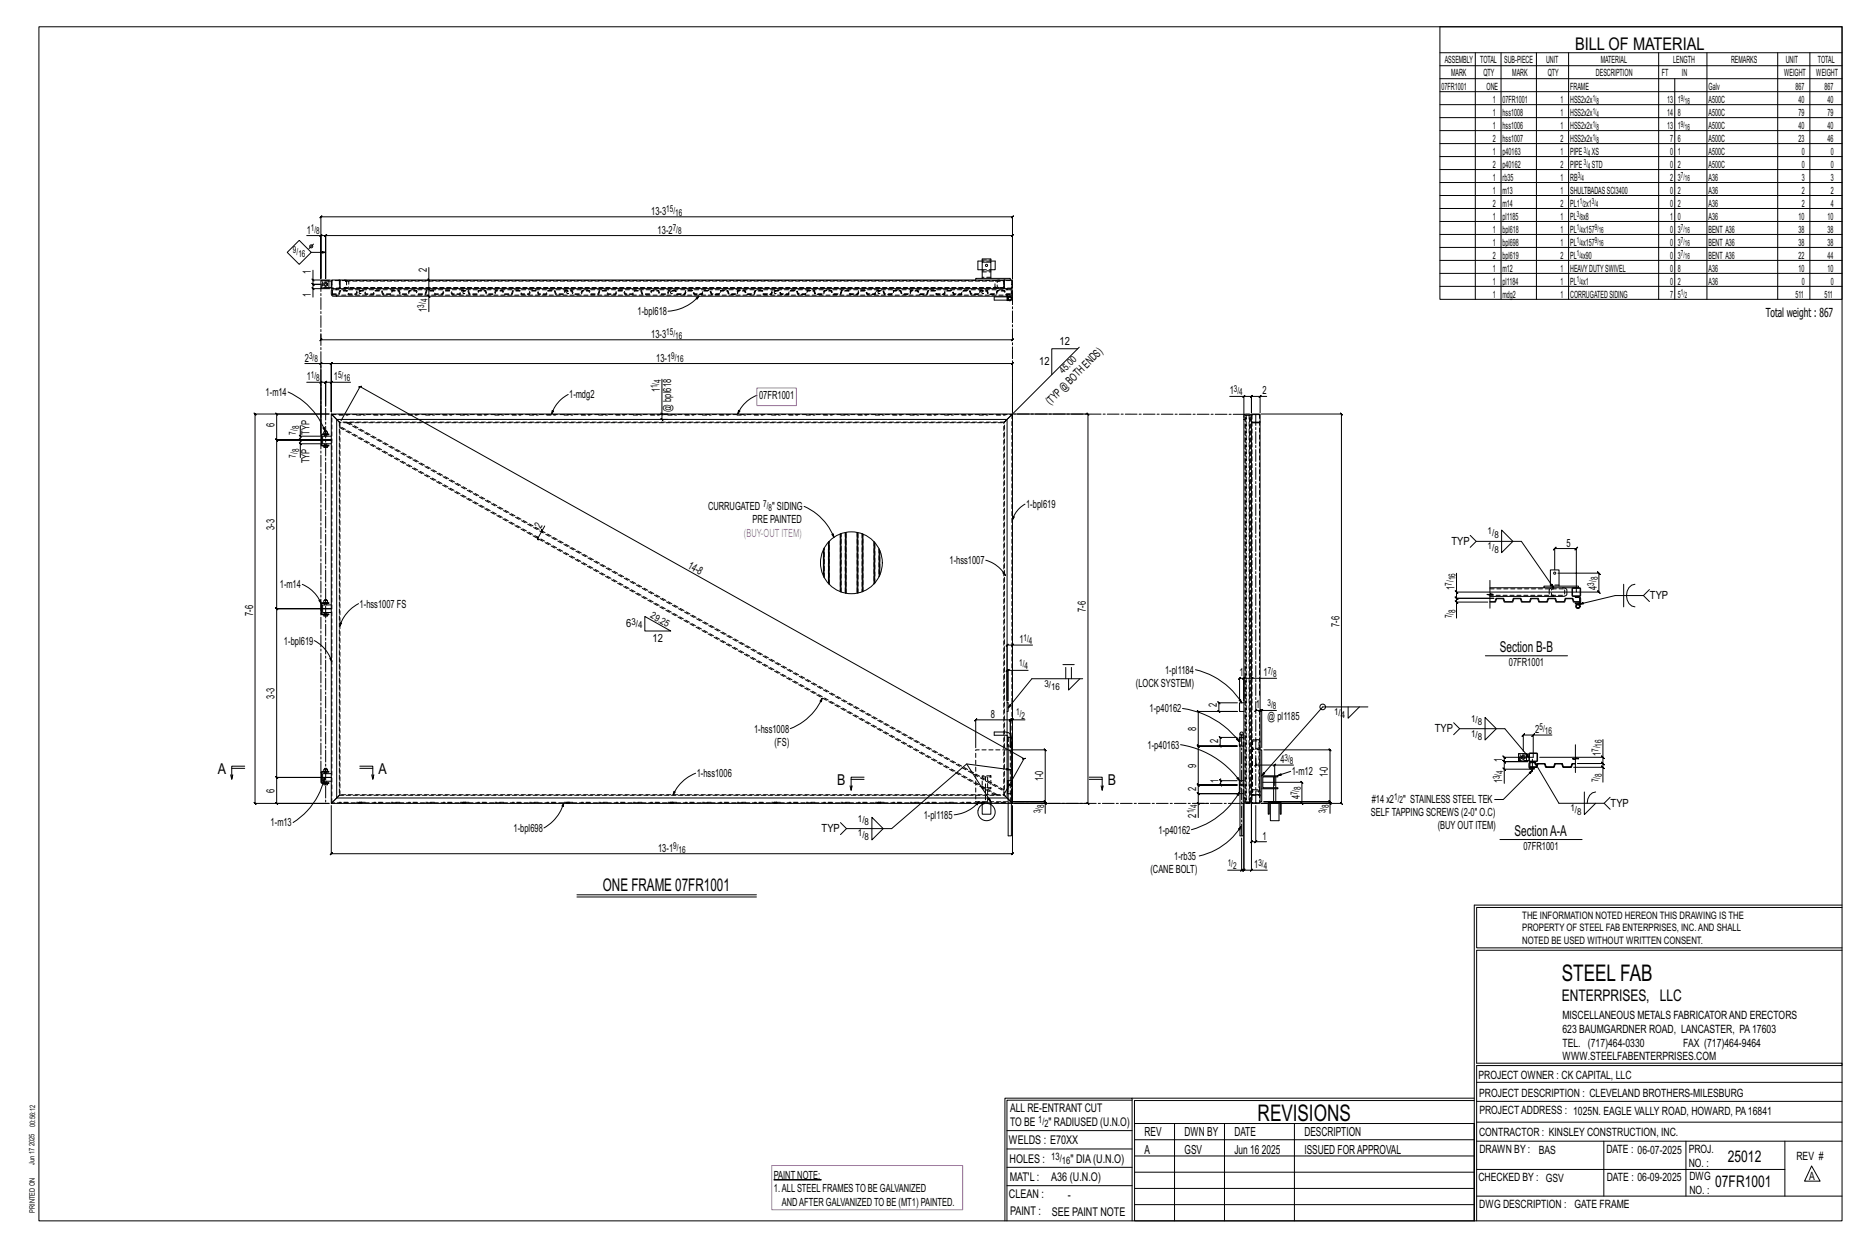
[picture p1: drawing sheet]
<svg xmlns="http://www.w3.org/2000/svg" width="914mm" height="610mm" viewBox="0 0 914 610" stroke-linecap="round" stroke-linejoin="round" font-family="sans-serif">
<path d="M379 577h23z" fill="#000" stroke="#000" stroke-width=".49"/>
<g fill="none" stroke="#000" stroke-width=".49">
<path d="M19 13h883v584h-883zM705 13h197v133h-197zM705 26h197M705 32h197M705 39h197M722 26v120M735 26v120M752 26v120M768 26v120M812 26v120M820 39v107M836 26v120"/>
<path d="M870 26v120M886 26v120M705 45h197M705 51h197M705 58h197M705 64h197M705 70h197M705 77h197M705 83h197M705 89h197M705 96h197M150 115h7v21v-30v1l1-1h-1h339l-1 1 1-1v30v-21l-1 1 1-1h-337h1l-1 1v-1v21v-21h1l-1 1v-1h-2"/>
<path d="M153 119l-2 3M157 116l1-1zM705 102h197M705 108h197M705 115h197M141 123l5-5 6 5-6 6zM152 123h7M153 136l1 1zM153 137v2l1 1-1-1h4h-4l1 1-1-1v2M153 132v5h9M157 137h4v4h-4zM158 139l1-1 1 1v1h-1h-1z"/>
<path d="M161 138h1M162 137h333l1 1v3h-1h-332h-1zM210 131v6l-1-1 1 1v4h-1l1 1-1-1 1 1v-1v4l-1-1 1 1v8M478 137v-1h17v1M481 136v-8h4v8M481 128v-1h4v1M481 128h-2v4h2M485 128h2v4h-2M705 121h197M705 127h197M705 134h197M153 141l1 1z"/>
<path d="M161 141h1M162 141h-9v4M163 141l-1 1v2l1 1h332l1-1-1-2v-1M341 146l1-1-1 1zM342 145a22 22 0 0 1-15 7M493 145v2h1v-2M493 145h-6v2h6M494 145l1 1v-1h-1a.8 .8 0 0 1 1 1 .8 .8 0 0 1-1 1h1v-1l-1 1M705 140h197M149 178h8v34v-25h-7M157 178l1-1zM157 178h5l1-1-1 1v24v-24l1-1-1 1h334h-1l1-1v1v24"/>
<path d="M157 164v2v1l1-1h-1h339l-1 1 1-1v-2M528 171h-13v12M528 170l-32 33M141 192a34 34 0 0 1 18 19M157 188l1-1zM157 187h2v1l1-1h-1v12v-12v1l1-1h-1h3M162 188l1-1zM172 187h-10v15M278 193a16 16 0 0 0-8 10M324 186v17h3M370 193a17 17 0 0 0-9 9M602 194h7v10"/>
<path d="M609 194h-1l1-1zM609 194h4h-1l1-1v1v8v-8h-1l1-1v1h4M617 194v-1l-1 1zM620 194h-3v8M124 202l1 1h36h-26v-1l1 1h-1v12l1 1-1-1h27h-27l1 1-1-1v83v-1l1 1h-1h27h-27v-1l1 1h-1v82l1 1-1-1h27h-27l1 1-1-1v13l1 1-1-1h26h-36v1l-1-1h1v-190zM147 217l1 1zM147 213l1 1zM147 213v2l1 1-1-1h15h-15l1 1-1-1v2M147 208v5h10M157 217h-10v7M157 212h4v1h-3v5h3h-4zM158 209h1v2z"/>
<path d="M158 211h1v1h-1zM159 211h1M159 212h.1M159 213h.1M159 217v1M159 218h.1M159 218h1v1h-1zM159 218h-1v1h1M159 211h1v1h-1M160 212h.1M160 213h.1M160 217v1"/>
<path d="M160 218h.1M162 203h334l-3 2h-328zM162 203l3 2v185l-3 3zM162 213h-4v4h4M167 206l9-17h1h-1l325 182h1h-1l-9 17M270 201h1l-1 2zM324 202l1 1zM324 203v2l1 1-1-1h3M362 201l-1 1zM497 203h36l-1-1 1 1v190h-1l1 1v-1h-36h15v5M613 204l-1-1h-3v1v188l1 1h2l1-1M613 203h3h1v190h-1h-3z"/>
<path d="M617 203h40l-1-1 1 1v190h-1l1 1v-1h-40M265 259v1zM267 257l-4 6v1v-1M394 248a28 28 0 0 1 14 15M496 253h1l-1 1zM502 247a13 13 0 0 0-6 7M735 259l6 6-6 5zM403 269v13M403 268v14M406 265v21M407 261h1v2zM411 261v28"/>
<path d="M412 261v29M414 260v30M420 260v30M420 261v29M422 261v29M422 261v28M428 265v21M428 265v20M430 269v13M431 269v12M483 274a16 16 0 0 1 9 8M720 262l3 3h22l16 23"/>
<path d="M723 265l-3 3M761 279v-11l-1 1 2-1h-1h11l-1 1 1-1v22h11l-1-1 1 1v-10v1l-1-1h1h-20M148 286a17 17 0 0 1 9 9M156 294l1-1v2zM157 295h4l-3 1v4h3v1l-4-1zM159 294v-1h1v1M159 295h.1M159 295v1M159 300h.1M159 294h1v1h-1zM159 294h-1v1h1M160 295h.1"/>
<path d="M160 295v1M160 300h.1M162 296h-4v4h4M176 295a19 19 0 0 0-10 11M491 280h1v2zM712 289l2 1zM712 294l2 1zM713 280v10h59M713 290v3l-1-1 2 1h-1h18h-18l-1-1 2 1h-1v2M728 295h-15v7M729 294h3v-1h4l1 1h3l1-1h4v1h4v-1h4l1 1h3l1-1h3l1 1h4v-1h4v1h3l-3 1v-2h-4v2h-4l-1-2h-3l-1 2h-4v-2h-3l-1 2h-4l-1-2h-3v2h-5v-2h-3l-1 2h-3M729 284v6l2 1h-3h1v7"/>
<path d="M729 288h27M756 287h17v1h-17zM759 287v-8h4v8M765 288l2 1v2l-1 1h-37M770 288h4v4h-4zM770 288h3v3h-3zM771 292h3v2l-1 1h-2l2-1v-1l-2-1zM795 286v11M800 286a6 6 0 0 0-4 5 6 6 0 0 0 4 6M804 291l3 3M807 288l-3 3h-13l-18 5M154 313a17 17 0 0 1 8 11"/>
<path d="M159 301h.1M159 301h1h-1zM159 301h-1h1M160 301h.1M167 305l-1 1zM316 302l12 7h-12zM496 316v-1l-1 1zM496 316h-3v-1l-1 1h1v27v-15h-1l1-1v1h1M505 316h-9v26M161 322h1v2zM493 328l1-1zM503 328h-9v15"/>
<path d="M520 325h6M522 327v5M523 332v6l6-6M524 327v5M530 332h-25l-11 14M585 328a36 36 0 0 1 23 16M613 332h-4v-1l-1 1h1v11v-11v-1l-1 1h1h-2v-1l-1 1h1v11M613 331l-1 1zM625 332h-12M727 321h40M402 342v1h-1zM402 342a28 28 0 0 1-15 14"/>
<path d="M493 348h1v-4h-1v-139l3-2-1 190M493 360v30l1 1-1-1h-328l-3 3M493 344v14M502 352h-6l-1 1 1-1h-1l-1 1 1-1v14v-14l-1 1 1-1h-17l-1 1 1-1v14M579 347a42 42 0 0 1 28 16M596 343l1 1zM597 344v4h-1l1 1v-1h9h-19h-1l1 1v-1v17h-1l1 1v-1h19h-19h-1l1 1v-1v19h-1l1 1v-1h19h-19h-1l1 1v-1v4h-1l1 1v-1h19h-19h-1l1 1v-1v5M597 344h9M607 343v-1l1 2zM609 344h-2v4h2M618 348v-1l-1 1zM618 348h-1v-1l-1 1 1-1-1 1h1h-2v-1l-1 1h1"/>
<path d="M625 348h-7v18M660 346v5l5-5M670 346h-23l-29 34 1-2v1l-1 1h8h-8v5h8v1h-8M712 354l3 3h22l11 14M715 357l-3 2M727 351l5 6-5 5zM751 360h-5v-1l-1 1h1v8M751 359l-1 1zM760 360h-9v11h-15v-1l1 1h-1v2v-1l1 1h-1h12h-12v-1l1 1h-1v3M113 379v2M113 376h7M120 375h-7v6l1-2"/>
<path d="M157 377h4v1h-3v5h3h-4zM159 376h1M159 377h.1M159 378v1M159 376h1v1h-1zM159 376h-1v1h1M160 377h.1M160 378v1M162 379h-4v3h4M176 375h6v6l1-2M176 376h6M182 379v2"/>
<path d="M341 378a20 20 0 0 0-12 11M473 374l12 18M493 361h2v4h-2zM494 361l-2-1h-5v-2h7l1 3M494 365v17M495 377l-22-3-37 31h-22l-3-3M495 365v17M496 367h16l-1-1 1 1v25h-1l1 1v-1h-16h16h-1l1 1v-1v1M578 364a44 44 0 0 1 29 18M605 362l1-1 1 2zM606 361h-9v-1l1 1h-1v4l1 1-1-1h9M607 361v-2a.8 .8 0 0 1 1-1 .8 .8 0 0 1 1 1v2"/>
<path d="M607 365v17M609 365v17M609 361h-2v4h2M615 371v3l-1 1 1-1h9M617 367h1v25h-1M619 367h32v-1l1 1h-1v25l1 1-1-1h-32h32l1 1-1-1v1M624 374l-1 1zM632 377l-7 2M633 374h-9v10M736 376l1 1zM743 369h4v3h-4zM745 370l1-1 1 1v1l-1 1-1-1z"/>
<path d="M747 372h1M747 369h1M749 373h2l-2 1v2h2h-2zM749 369h3v3h-3zM750 376h-14v7M750 377l-14 14h-4M750 371v6M751 373l12 20h22l3-3M770 375h15v8M771 374h-2v1h-4v-1h-4v1h-4l-1-1h-3l-1 1h-3h3l1-1h3l1 1h4v-1h3l1 1h4l1-1h1M771 364v7h2h-3l1 1v6M784 375l1 1z"/>
<path d="M784 370l1 1zM785 371v3l-1-1 1 1h-13h13l-1-1 1 1v1M785 362v9h-31M158 381h1M159 381v2l-1-1zM159 381a35 35 0 0 1-16 21M159 381h.1M159 382v1M159 383h.1M159 383h1v1h-1zM159 383h-1v1h1M160 382v1"/>
<path d="M160 383h.1M162 394v24l1-1-1 1h334h-1l1-1v1v-24M162 393h332M176 393h.1M177 393h.1M227 393h.1M228 393h.1M276 393v2l-1-1zM276 393a20 20 0 0 1-10 12M277 393h.1M279 393h.1M328 393h.1"/>
<path d="M329 393h.1M330 387h1l-2 2zM379 393h.1M380 393h.1M416 384l1 3M417 381h6M423 380h-6v7v-3M427 400l5 5-5 6zM430 393h.1M431 393h.1M478 393l1-1-1 2zM479 392a18 18 0 0 1-12 7"/>
<path d="M481 393h.1M481 394a4 4 0 0 0-1 6 4 4 0 0 0 6 0 4 4 0 0 0-1-6M482 393h.1M485 393v5h-4v-5M493 382h2v2h-2zM493 384h2v4h-2zM494 388v21h1v-21M495 393h.1M511 393l1 1zM533 380h7v7v-3M533 381h7M539 384l1 3"/>
<path d="M586 393l1 1zM592 393h-5v7M597 381l1 1zM598 381v1h8M598 382v2h-1l1 1v-1h8M605 381l1-1 1 2zM607 384v4h2M607 384h2M607 387l-1 2zM607 387a39 39 0 0 1-24 19M607 388v21h2v-21M609 382h-2v2"/>
<path d="M610 393h.1M611 393h.1M615 394v18h5M617 393h34v5M618 383h19v-1l1 1h-1v10l1 1-1-1h-20M621 393l6-1v6l-1-5h-5v5zM622 393h4v9h-4zM623 380v5M623 386v6M625 380v5M625 386v6M651 393l1 1z"/>
<path d="M776 387v12l5-6M781 387a5 5 0 0 0-4 6M785 393l3 3M414 405l-3 3M606 406l1-2v2zM607 404a33 33 0 0 1-20 15M608 410v16h-7M615 412v-1l-1 1zM615 412h-2v-1l-1 1h1v-21v35h7M734 411h40M282 438h88M282 439h88"/>
<path d="M608 426h-1l1-1zM608 426h1h-1l1-1v1v-33v33h-1l1-1v1h4M613 426v-1l-1 1zM722 443v154M722 443h180M902 444h-179v20h179M902 465h-179v55h179v1h-179v76M554 538h-61v59M554 537h168M722 538h-167v13M723 539h179M723 530h179"/>
<path d="M493 553h61M555 550h167v47h-167zM555 558h167M575 550v47M599 550v47M634 550v47M723 549h179M723 558h179M785 558v27M825 558v27M874 558v27M493 571h61"/>
<path d="M493 562h61M555 573h167M555 566h167M723 572h151M887 570l4 8h-8zM492 597v-60h62v60M493 580h61M555 589h167M555 581h167M723 585h179"/>
<circle cx="152" cy="121" r=".7"/>
<circle cx="159" cy="139" r=".5"/>
<circle cx="483" cy="130" r=".5"/>
<circle cx="417" cy="275" r="15"/>
<circle cx="761" cy="280" r=".5"/>
<circle cx="772" cy="297" r="1"/>
<circle cx="772" cy="297" r=".8"/>
<circle cx="647" cy="346" r="1.4"/>
<circle cx="746" cy="371" r=".5"/>
</g>
<path d="M370 190h20v8h-20zM378 570h93v22h-93z" fill="none" stroke="#f0f" stroke-width=".5"/>
<g fill="none" stroke="#000" stroke-width=".49" stroke-dasharray="2 1.4">
<path d="M161 138h-3v3h3M162 139l1-2h332M162 138l1 3M163 137l-1 1M163 137h.1M166 137v4M166 137h.1M166 137v2M166 139v-2M166 139v2M166 138v-1M169 137h1"/>
<path d="M170 137l1 1v2l-1 1M481 133h4M481 127h4M481 132h4M485 136h-4M485 132h-4M485 128h-4M488 138h1M489 137l-2 1v2M491 139v-2M491 138v-1M491 137h1"/>
<path d="M492 137h.1M492 139v-2M492 137l-1 1v3M495 137v4v-2M495 139v-2M158 141v-4M163 141l-1-2M163 144h3l1-2h3v2h5v-2h3l1 2h4l1-2h3v2h4l1-2h3l1 2h4v-2h4v2h4l1-2h3l1 2h4v-2h4v2h4l1-2h3l1 2h4v-2h4v2h4l1-2h3l1 2h4v-2h3l1 2h4l1-2h3v2h5v-2h3l1 2h4l1-2h3v2h5v-2h3l1 2h4l1-2h3v2h5v-2h3l1 2h4l1-2h3v2h4l1-2h3l1 2h4v-2h2M163 142v2M163 144v-2M163 142h.1M165 142v-1"/>
<path d="M165 145v-1M165 141v1M165 144v1M166 141v-2M166 141h.1M170 141h-1M329 142h2v2h4l1-2h3l1 2h4v-2h4v2h4l1-2h3l1 2h4v-2h4v2h4l1-2h3l1 2h4v-2h3l1 2h4l1-2h3v2h5v-2h3l1 2h4l1-2h3v2h5v-2h3l1 2h4l1-2h3v2h5v-2h3l1 2h4l1-2h3v2h4l1-2h3l1 2h4v-2h4v2h4l1-2h3l1 2h4v-2h4v2h4l1-2h3l1 2h4v-2h4v2h3h-3v-2h-4v2h-4l-1-2h-3l-1 2h-4v-2h-4v2h-4l-1-2h-3l-1 2h-4v-2h-4v2h-4l-1-2h-3l-1 2h-3l-1-2h-4v2h-4v-2h-4l-1 2h-3l-1-2h-4v2h-4v-2h-4l-1 2h-3l-1-2h-4v2h-4v-2h-4l-1 2h-3l-1-2h-4v2h-4v-2h-4l-1 2h-3l-1-2h-3l-1 2h-4v-2h-4v2h-4l-1-2h-3l-1 2h-4v-2h-4v2h-4l-1-2h-3l-1 2h-4v-2h-4v2h-4l-1-2h-3l-1 2h-3l-1-2h-4v2h-4v-2h-4l-1 2h-3l-1-2h-4v2h-4v-2h-4l-1 2h-3l-1-2h-4v2h-4v-2h-4l-1 2h-3l-1-2h-4v2h-4v-2h-4l-1 2h-3l-1-2h-3l-1 2h-4v-2h-4v2h-4l-1-2h-3l-1 2h-4v-2h-4v2h-4l-1-2h-3l-1 2h-4v-2h-4v2h-4l-1-2h-3l-1 2h-3l-1-2h-4v2h-4v-2h-4l-1 2h-3l-1-2h-4v2h-3M487 140l2 1M489 141l-1-1v-2M491 141h1M491 141h-322l1-1v-2h-1h322M491 141h.1"/>
<path d="M491 141v-2M492 141v-2M492 141h-1M493 141v1zM493 144v1zM493 147h1M494 145h-1M494 146v1M494 145v2M494 147l-1-1 1-1M494 145v1M495 144v-2h-332"/>
<path d="M495 142v2h-332M495 146h.1M495 141h.1M495 141h-332M162 203h333M165 205l1 2M166 203h4M166 207v182M166 207v2M166 209l321 180M170 207l321 180M170 207h322"/>
<path d="M170 207h-4l-1-2M175 203h4M183 203h4M191 203h5M200 203h4M208 203h5M217 203h4M225 203h5M234 203h4M242 203h5M251 203h4M259 203h4"/>
<path d="M268 203h4M276 203h4M285 203h4M293 203h4M302 203h4M310 203h4M318 203h5M327 203h4M335 203h5M344 203h4M352 203h5M361 203h4"/>
<path d="M369 203h5M378 203h4M386 203h4M395 203h4M403 203h4M412 203h4M420 203h4M429 203h4M437 203h4M445 203h5M454 203h4M462 203h5"/>
<path d="M471 203h4M479 203h5M488 203h4M492 207h-326M495 203v190h-333M609 205h.1M609 203h3v1v188M610 203v190zM611 203v190M612 205h1zM612 204v-1l-3 1M613 206l2 1"/>
<path d="M613 207v-1M613 203v190M613 203h3M613 207h.1M615 207h-2M615 207l2-1M615 207l-2-1M616 203h-3M616 203l1 138M617 203h-1M617 207h-2M617 203h.1"/>
<path d="M617 206l-2 1M617 206v1M403 269v13M406 265v20M411 261v28M414 261v29M420 260v30M422 261v29M428 265v21M430 269v13M403 283v-15M406 286v-21"/>
<path d="M412 290v-29M414 290v-30M420 290v-29M422 289v-28M428 285v-20M431 281v-12M729 288h36l1 1M758 289l1 2 2 1M759 288l-1 1M759 289l2-1M761 288h-2M761 291h-1l-1-2"/>
<path d="M763 286h-4M766 289v2h-1h-36M773 297h.1M493 358v2M607 359l1 1M608 360l1-1M617 348v45M478 367h17v25h-17zM481 380h4v6h-4zM493 361v4M494 361v4M495 365v-4"/>
<path d="M607 361v4M609 365v-4M613 366v1h3M613 363h.1M613 363l3-1v1v25M614 362l-1 1M614 366h-1M616 367l1-1M616 362h-2M616 366h-2M617 363l-1-1M744 372v-3"/>
<path d="M744 371v1h3M747 369h-3v2M162 393v-190M165 390l1-1M166 389h326v-182M166 389l-1 1M166 389v-180M170 393h-4M176 393h.1M176 393h1zM177 393h.1M179 393h-4"/>
<path d="M187 393h-4M196 393h-5M204 393h-4M213 393h-5M221 393h-4M227 393h.1M228 393h.1M230 393h-5M238 393h-4M247 393h-5M255 393h-4M263 393h-4"/>
<path d="M272 393h-4M277 393h.1M278 393h-1M278 393h.1M279 393h.1M280 393h-4M289 393h-4M297 393h-4M306 393h-4M314 393h-4M323 393h-5M328 393h.1"/>
<path d="M329 393h-1M329 393h.1M331 393h-4M340 393h-5M348 393h-4M357 393h-5M365 393h-4M374 393h-5M379 393h.1M380 393h.1M380 393h-1M382 393h-4"/>
<path d="M390 393h-4M399 393h-4M407 393h-4M416 393h-4M424 393h-4M430 393h.1M430 393h1zM431 393h.1M433 393h-4M441 393h-4M450 393h-5M458 393h-4"/>
<path d="M467 393h-5M475 393h-4M481 393h.1M481 380h4M481 392v1M482 393h.1M482 386v6M482 380v5M483 385v-5M483 392v-6M484 393h-5M485 385h-4"/>
<path d="M485 393v-1M485 394l-2-1-2 1M488 389h-322M488 389h3v-3M488 389l-322-180M491 387v-180l2-2-1 2M491 389l2 1zM491 386l-320-179M492 393h-4M493 384v4M494 391l1 2M494 382v6"/>
<path d="M494 393h1M494 382v2M495 384v-2M495 388v-6M495 393l-1-2M495 388v-4M607 384v4M607 382v6M607 382v2M609 384v-2M609 388v-6M609 388v-4"/>
<path d="M609 390h.1M609 392l1 1M609 392v-189M610 393l2-1M610 393h.1M611 393h-1M611 393h.1M612 393v-190M612 392v1l-3-1M612 390h1M613 389h.1M613 390h-1"/>
<path d="M613 388v-1M613 387l1-1M613 389h2M613 389h3M613 393h.1M613 393h4M614 386h2M615 389h2M616 386l1 1M616 389h1M616 388v-1h-3v1v-25M617 389h.1"/>
<path d="M617 393h-4M617 389h-1M617 387v1M617 389h-1h-3"/>
<circle cx="176" cy="143" r=".6"/>
<circle cx="227" cy="143" r=".6"/>
<circle cx="278" cy="143" r=".6"/>
<circle cx="329" cy="143" r=".6"/>
<circle cx="380" cy="143" r=".6"/>
<circle cx="430" cy="143" r=".6"/>
<circle cx="481" cy="143" r=".6"/>
<circle cx="494" cy="146" r=".8"/>
<circle cx="772" cy="297" r=".9"/>
<circle cx="772" cy="297" r=".8"/>
</g>
<path d="M159 200v192M157 213v-72M609 203h-113v-60M157 378v-161M496 393h116M615 393v-190M608 409v-51" fill="none" stroke="#000" stroke-width=".49" stroke-dasharray="5.8 1 1 1"/>
<g font-size="11.2">
<text x="764" y="480">STEEL FAB</text>
<text x="616" y="548">REVISIONS</text>
</g>
<g font-size="8.6">
<text x="771" y="24">BILL OF MATERIAL</text>
<text x="295" y="436">ONE FRAME 07FR1001</text>
</g>
<g font-size="7.9">
<text x="765" y="490">ENTERPRISES, LLC</text>
<text x="846" y="569">25012</text>
<text x="840" y="581">07FR1001</text>
</g>
<g font-size="7.3">
<text x="734" y="319">Section B-B</text>
<text x="107" y="379">A</text>
<text x="185" y="379">A</text>
<text x="410" y="384">B</text>
<text x="542" y="384">B</text>
<text x="741" y="409">SectionA-A</text>
</g>
<g font-size="6.1">
<text x="864" y="155">Total weight : 867</text>
<text x="560" y="556">REV</text>
<text x="580" y="556">DWN BY</text>
<text x="604" y="556">DATE</text>
<text x="639" y="556">DESCRIPTION</text>
<text x="560" y="564">A</text>
<text x="580" y="564">GSV</text>
<text x="604" y="564">Jun 16</text>
<text x="618" y="564">2025</text>
<text x="639" y="564">ISSUED FORAPPROVAL</text>
</g>
<g font-size="5.9">
<text x="494" y="560">WELDS : E70XX</text>
<text x="494" y="569">HOLES :</text>
<text x="524" y="569">&quot; DIA(U.N.O)</text>
<text x="494" y="578">MAT'L :</text>
<text x="515" y="578">A36 (U.N.O)</text>
<text x="494" y="586">CLEAN :</text>
<text x="523" y="586">-</text>
<text x="495" y="595">PAINT :</text>
<text x="515" y="595">SEE PAINT NOTE</text>
</g>
<g font-size="5.8">
<text x="494" y="544">ALL RE-ENTRANT CUT</text>
<text x="494" y="551">TO BE</text>
<text x="513" y="551">&quot; RADIUSED (U.N.O)</text>
</g>
<g font-size="5.6">
<text x="765" y="499">MISCELLANEOUS METALS FABRICATORAND ERECTORS</text>
<text x="765" y="505">623 BAUMGARDNER ROAD, LANCASTER, PA17603</text>
<text x="765" y="512">TEL. (717)464-0330</text>
<text x="824" y="512">FAX (717)464-9464</text>
<text x="765" y="519">WWW.STEELFABENTERPRISES.COM</text>
<text x="724" y="528">PROJECT OWNER : CK CAPITAL, LLC</text>
<text x="724" y="537">PROJECT DESCRIPTION : CLEVELAND BROTHERS-MILESBURG</text>
<text x="724" y="545">PROJECTADDRESS : 1025N. EAGLE VALLY ROAD, HOWARD, PA16841</text>
<text x="724" y="556">CONTRACTOR : KINSLEY CONSTRUCTION, INC.</text>
<text x="724" y="564">DRAWN BY :</text>
<text x="753" y="564">BAS</text>
<text x="786" y="564">DATE : 06-07-2025</text>
<text x="827" y="564">PROJ.</text>
<text x="879" y="568">REV #</text>
<text x="827" y="571">NO. :</text>
<text x="724" y="578">CHECKED BY : GSV</text>
<text x="787" y="578">DATE : 06-09-2025</text>
<text x="827" y="578">DWG</text>
<text x="886" y="578">A</text>
<text x="827" y="584">NO. :</text>
<text x="724" y="591">DWG DESCRIPTION : GATE FRAME</text>
</g>
<g font-size="5.5">
<text x="319" y="105">13-3</text>
<text x="150" y="114">1</text>
<text x="322" y="114">13-2</text>
<text x="152" y="134" transform="rotate(-90 152 134)">1</text>
<text x="209" y="133" transform="rotate(-90 209 133)">2</text>
<text x="152" y="145" transform="rotate(-90 152 145)">1</text>
<text x="209" y="153" transform="rotate(-90 209 153)">1</text>
<text x="312" y="154">1-bpl618</text>
<text x="319" y="165">13-3</text>
<text x="519" y="169">12</text>
<text x="149" y="177">2</text>
<text x="321" y="177">13-1</text>
<text x="509" y="179">12</text>
<text x="150" y="186">1</text>
<text x="163" y="186">1</text>
<text x="323" y="192" transform="rotate(-90 323 192)">1</text>
<text x="130" y="194">1-m14</text>
<text x="279" y="195">1-mdg2</text>
<text x="372" y="195">07FR1001</text>
<text x="602" y="193">1</text>
<text x="618" y="193">2</text>
<text x="329" y="201" transform="rotate(-90 329 201)">@ bpl618</text>
<text x="514" y="198" transform="rotate(-45 514 198)">(TYP@BOTHENDS)</text>
<text x="134" y="209" transform="rotate(-90 134 209)">6</text>
<text x="152" y="213" transform="rotate(-90 152 213)">TYP</text>
<text x="152" y="227" transform="rotate(-90 152 227)">TYP</text>
<text x="347" y="249">CURRUGATED</text>
<text x="378" y="249">&quot; SIDING</text>
<text x="502" y="249">1-bpl619</text>
<text x="368" y="256">PRE PAINTED</text>
<text x="134" y="259" transform="rotate(-90 134 259)">3-3</text>
<text x="265" y="259" transform="rotate(-61 265 259)">2</text>
<text x="710" y="267">TYP</text>
<text x="767" y="267">5</text>
<text x="336" y="278" transform="rotate(29 336 278)">14-8</text>
<text x="465" y="276">1-hss1007</text>
<text x="137" y="288">1-m14</text>
<text x="712" y="289" transform="rotate(-90 712 289)">1</text>
<text x="782" y="289" transform="rotate(-90 782 289)">4</text>
<text x="808" y="293">TYP</text>
<text x="176" y="297">1-hss1007 FS</text>
<text x="532" y="299" transform="rotate(-90 532 299)">7-6</text>
<text x="124" y="301" transform="rotate(-90 124 301)">7-6</text>
<text x="307" y="307">6</text>
<text x="656" y="307" transform="rotate(-90 656 307)">7-6</text>
<text x="139" y="315">1-bpl619</text>
<text x="319" y="314">12</text>
<text x="499" y="315">1</text>
<text x="570" y="330">1-pl1184</text>
<text x="739" y="326">07FR1001</text>
<text x="607" y="331">1</text>
<text x="619" y="331">1</text>
<text x="134" y="342" transform="rotate(-90 134 342)">3-3</text>
<text x="556" y="336">(LOCK SYSTEM)</text>
<text x="596" y="346" transform="rotate(-90 596 346)">2</text>
<text x="615" y="347">1</text>
<text x="485" y="351">8</text>
<text x="563" y="349">1-p40162</text>
<text x="620" y="352">@ pl1185</text>
<text x="369" y="358">1-hss1008</text>
<text x="586" y="358" transform="rotate(-90 586 358)">8</text>
<text x="702" y="358">TYP</text>
<text x="752" y="359">2</text>
<text x="379" y="365">(FS)</text>
<text x="596" y="364" transform="rotate(-90 596 364)">2</text>
<text x="562" y="366">1-p40163</text>
<text x="784" y="370" transform="rotate(-90 784 370)">1</text>
<text x="586" y="376" transform="rotate(-90 586 376)">9</text>
<text x="627" y="373">4</text>
<text x="735" y="373" transform="rotate(-90 735 373)">1</text>
<text x="341" y="380">1-hss1006</text>
<text x="511" y="382" transform="rotate(-90 511 382)">1-0</text>
<text x="597" y="383" transform="rotate(-90 597 383)">1</text>
<text x="632" y="379">1-m12</text>
<text x="650" y="380" transform="rotate(-90 650 380)">1-0</text>
<text x="735" y="383" transform="rotate(-90 735 383)">1</text>
<text x="134" y="388" transform="rotate(-90 134 388)">6</text>
<text x="586" y="387" transform="rotate(-90 586 387)">2</text>
<text x="636" y="391" transform="rotate(-90 636 391)">4</text>
<text x="671" y="393">#14 x2</text>
<text x="687" y="393">&quot; STAINLESS STEELTEK</text>
<text x="788" y="395">TYP</text>
<text x="452" y="401">1-pl1185</text>
<text x="586" y="400" transform="rotate(-90 586 400)">2</text>
<text x="671" y="399">SELF TAPPING SCREWS (2-0&quot; O.C)</text>
<text x="132" y="404">1-m13</text>
<text x="251" y="407">1-bpl698</text>
<text x="402" y="407">TYP</text>
<text x="567" y="408">1-p40162</text>
<text x="704" y="406">(BUYOUT ITEM)</text>
<text x="618" y="411">1</text>
<text x="322" y="417">13-1</text>
<text x="746" y="416">07FR1001</text>
<text x="575" y="421">1-rb35</text>
<text x="614" y="425">1</text>
<text x="563" y="427">(CANE BOLT)</text>
<text x="379" y="577">PAINT NOTE:</text>
<text x="379" y="583">1.ALLSTEELFRAMESTO BE GALVANIZED</text>
<text x="383" y="590">ANDAFTER GALVANIZED TO BE (MT1) PAINTED.</text>
</g>
<text font-size="5.5" fill="#f0f" x="364" y="262">(BUY-OUT ITEM)</text>
<g font-size="5">
<text x="745" y="450">THE INFORMATION NOTED HEREON THIS DRAWING IS THE</text>
<text x="745" y="456">PROPERTY OF STEEL FAB ENTERPRISES, INC.AND SHALL</text>
<text x="745" y="462">NOTED BE USED WITHOUT WRITTEN CONSENT.</text>
<text x="508" y="550">1/</text>
<text x="511" y="551">2</text>
<text x="515" y="568">13/</text>
<text x="520" y="570">16</text>
</g>
<g font-size="4.9">
<text x="707" y="31">ASSEMBLY</text>
<text x="725" y="31">TOTAL</text>
<text x="736" y="31">SUB-PIECE</text>
<text x="757" y="31">UNIT</text>
<text x="784" y="31">MATERIAL</text>
<text x="819" y="31">LENGTH</text>
<text x="847" y="31">REMARKS</text>
<text x="874" y="31">UNIT</text>
<text x="890" y="31">TOTAL</text>
<text x="710" y="37">MARK</text>
<text x="726" y="37">QTY</text>
<text x="740" y="37">MARK</text>
<text x="758" y="37">QTY</text>
<text x="781" y="37">DESCRIPTION</text>
<text x="814" y="37">FT</text>
<text x="823" y="37">IN</text>
<text x="873" y="37">WEIGHT</text>
<text x="889" y="37">WEIGHT</text>
<text x="706" y="44">07FR1001</text>
<text x="728" y="44">ONE</text>
<text x="769" y="44">FRAME</text>
<text x="836" y="44">Galv</text>
<text x="879" y="44">867</text>
<text x="893" y="44">867</text>
<text x="731" y="50">1</text>
<text x="736" y="50">07FR1001</text>
<text x="764" y="50">1</text>
<text x="769" y="50">HSS2x2x</text>
<text x="816" y="50">13</text>
<text x="821" y="50">1</text>
<text x="836" y="50">A500C</text>
<text x="880" y="50">40</text>
<text x="895" y="50">40</text>
<text x="731" y="57">1</text>
<text x="736" y="57">hss1008</text>
<text x="764" y="57">1</text>
<text x="769" y="57">HSS2x2x</text>
<text x="816" y="57">14</text>
<text x="821" y="57">8</text>
<text x="836" y="57">A500C</text>
<text x="880" y="57">79</text>
<text x="895" y="57">79</text>
<text x="731" y="63">1</text>
<text x="736" y="63">hss1006</text>
<text x="764" y="63">1</text>
<text x="769" y="63">HSS2x2x</text>
<text x="816" y="63">13</text>
<text x="821" y="63">1</text>
<text x="836" y="63">A500C</text>
<text x="880" y="63">40</text>
<text x="895" y="63">40</text>
<text x="731" y="69">2</text>
<text x="736" y="69">hss1007</text>
<text x="764" y="69">2</text>
<text x="769" y="69">HSS2x2x</text>
<text x="818" y="69">7</text>
<text x="821" y="69">6</text>
<text x="836" y="69">A500C</text>
<text x="880" y="69">23</text>
<text x="895" y="69">46</text>
<text x="731" y="76">1</text>
<text x="736" y="76">p40163</text>
<text x="764" y="76">1</text>
<text x="769" y="76">PIPE</text>
<text x="779" y="76">XS</text>
<text x="818" y="76">0</text>
<text x="821" y="76">1</text>
<text x="836" y="76">A500C</text>
<text x="882" y="76">0</text>
<text x="896" y="76">0</text>
<text x="731" y="82">2</text>
<text x="736" y="82">p40162</text>
<text x="764" y="82">2</text>
<text x="769" y="82">PIPE</text>
<text x="779" y="82">STD</text>
<text x="818" y="82">0</text>
<text x="821" y="82">2</text>
<text x="836" y="82">A500C</text>
<text x="882" y="82">0</text>
<text x="896" y="82">0</text>
<text x="731" y="88">1</text>
<text x="736" y="88">rb35</text>
<text x="764" y="88">1</text>
<text x="769" y="88">RB</text>
<text x="818" y="88">2</text>
<text x="821" y="88">3</text>
<text x="836" y="88">A36</text>
<text x="882" y="88">3</text>
<text x="896" y="88">3</text>
<text x="731" y="95">1</text>
<text x="736" y="95">m13</text>
<text x="764" y="95">1</text>
<text x="769" y="95">SHULTBADASSCI3400</text>
<text x="818" y="95">0</text>
<text x="821" y="95">2</text>
<text x="836" y="95">A36</text>
<text x="882" y="95">2</text>
<text x="896" y="95">2</text>
<text x="731" y="101">2</text>
<text x="736" y="101">m14</text>
<text x="764" y="101">2</text>
<text x="769" y="101">PL1 x1</text>
<text x="818" y="101">0</text>
<text x="821" y="101">2</text>
<text x="836" y="101">A36</text>
<text x="882" y="101">2</text>
<text x="896" y="101">4</text>
<text x="731" y="107">1</text>
<text x="736" y="107">pl1185</text>
<text x="764" y="107">1</text>
<text x="769" y="107">PL x8</text>
<text x="818" y="107">1</text>
<text x="821" y="107">0</text>
<text x="836" y="107">A36</text>
<text x="880" y="107">10</text>
<text x="895" y="107">10</text>
<text x="731" y="114">1</text>
<text x="736" y="114">bpl618</text>
<text x="764" y="114">1</text>
<text x="769" y="114">PL x157</text>
<text x="818" y="114">0</text>
<text x="821" y="114">3</text>
<text x="836" y="114">BENT A36</text>
<text x="880" y="114">38</text>
<text x="895" y="114">38</text>
<text x="731" y="120">1</text>
<text x="736" y="120">bpl698</text>
<text x="764" y="120">1</text>
<text x="769" y="120">PL x157</text>
<text x="818" y="120">0</text>
<text x="821" y="120">3</text>
<text x="836" y="120">BENT A36</text>
<text x="880" y="120">38</text>
<text x="895" y="120">38</text>
<text x="731" y="127">2</text>
<text x="736" y="127">bpl619</text>
<text x="764" y="127">2</text>
<text x="769" y="127">PL x90</text>
<text x="818" y="127">0</text>
<text x="821" y="127">3</text>
<text x="836" y="127">BENT A36</text>
<text x="880" y="127">22</text>
<text x="895" y="127">44</text>
<text x="731" y="133">1</text>
<text x="736" y="133">m12</text>
<text x="764" y="133">1</text>
<text x="769" y="133">HEAVYDUTYSWIVEL</text>
<text x="818" y="133">0</text>
<text x="821" y="133">8</text>
<text x="836" y="133">A36</text>
<text x="880" y="133">10</text>
<text x="895" y="133">10</text>
<text x="731" y="139">1</text>
<text x="736" y="139">pl1184</text>
<text x="764" y="139">1</text>
<text x="769" y="139">PL x1</text>
<text x="818" y="139">0</text>
<text x="821" y="139">2</text>
<text x="836" y="139">A36</text>
<text x="882" y="139">0</text>
<text x="896" y="139">0</text>
<text x="731" y="146">1</text>
<text x="736" y="146">mdg2</text>
<text x="764" y="146">1</text>
<text x="769" y="146">CORRUGATEDSIDING</text>
<text x="818" y="146">7</text>
<text x="821" y="146">5</text>
<text x="879" y="146">511</text>
<text x="893" y="146">511</text>
</g>
<g font-size="4.7">
<text x="326" y="104">15/</text>
<text x="330" y="106">16</text>
<text x="152" y="113">1/</text>
<text x="329" y="113">7/</text>
<text x="155" y="115">8</text>
<text x="332" y="115">8</text>
<text x="143" y="124">9/</text>
<text x="146" y="126">16</text>
<text x="209" y="148" transform="rotate(-90 209 148)">4</text>
<text x="208" y="150" transform="rotate(-90 208 150)">3/</text>
<text x="326" y="164">15/</text>
<text x="330" y="166">16</text>
<text x="151" y="176">3/</text>
<text x="154" y="177">8</text>
<text x="329" y="176">9/</text>
<text x="331" y="177">16</text>
<text x="152" y="185">1/</text>
<text x="165" y="185">5/</text>
<text x="520" y="183" transform="rotate(-45 520 183)">45.0</text>
<text x="155" y="186">8</text>
<text x="168" y="186">16</text>
<text x="322" y="190" transform="rotate(-90 322 190)">1/</text>
<text x="323" y="187" transform="rotate(-90 323 187)">4</text>
<text x="604" y="192">3/</text>
<text x="607" y="193">4</text>
<text x="145" y="213" transform="rotate(-90 145 213)">7/</text>
<text x="146" y="210" transform="rotate(-90 146 210)">8</text>
<text x="146" y="221" transform="rotate(-90 146 221)">8</text>
<text x="145" y="224" transform="rotate(-90 145 224)">7/</text>
<text x="374" y="248">7/</text>
<text x="376" y="250">8</text>
<text x="728" y="261">1/</text>
<text x="731" y="263">8</text>
<text x="728" y="269">1/</text>
<text x="731" y="270">8</text>
<text x="711" y="287" transform="rotate(-90 711 287)">7/</text>
<text x="712" y="284" transform="rotate(-90 712 284)">16</text>
<text x="780" y="287" transform="rotate(-90 780 287)">3/</text>
<text x="782" y="284" transform="rotate(-90 782 284)">8</text>
<text x="712" y="300" transform="rotate(-90 712 300)">8</text>
<text x="309" y="306">3/</text>
<text x="318" y="302" transform="rotate(29 318 302)">29.25</text>
<text x="711" y="302" transform="rotate(-90 711 302)">7/</text>
<text x="312" y="307">4</text>
<text x="501" y="313">1/</text>
<text x="504" y="315">4</text>
<text x="499" y="326">1/</text>
<text x="502" y="327">4</text>
<text x="621" y="330">7/</text>
<text x="511" y="336">3/</text>
<text x="623" y="331">8</text>
<text x="515" y="338">16</text>
<text x="620" y="345">3/</text>
<text x="623" y="347">8</text>
<text x="497" y="350">1/</text>
<text x="500" y="352">2</text>
<text x="653" y="350">1/</text>
<text x="656" y="351">4</text>
<text x="720" y="353">1/</text>
<text x="723" y="355">8</text>
<text x="754" y="357">5/</text>
<text x="756" y="359">16</text>
<text x="720" y="360">1/</text>
<text x="723" y="362">8</text>
<text x="784" y="365" transform="rotate(-90 784 365)">16</text>
<text x="782" y="368" transform="rotate(-90 782 368)">7/</text>
<text x="629" y="372">3/</text>
<text x="631" y="374">8</text>
<text x="734" y="381" transform="rotate(-90 734 381)">3/</text>
<text x="736" y="379" transform="rotate(-90 736 379)">4</text>
<text x="782" y="383" transform="rotate(-90 782 383)">7/</text>
<text x="784" y="380" transform="rotate(-90 784 380)">8</text>
<text x="635" y="389" transform="rotate(-90 635 389)">7/</text>
<text x="637" y="386" transform="rotate(-90 637 386)">8</text>
<text x="511" y="395" transform="rotate(-90 511 395)">8</text>
<text x="586" y="395" transform="rotate(-90 586 395)">4</text>
<text x="650" y="395" transform="rotate(-90 650 395)">8</text>
<text x="683" y="391">1/</text>
<text x="685" y="393">2</text>
<text x="420" y="402">1/</text>
<text x="509" y="398" transform="rotate(-90 509 398)">3/</text>
<text x="584" y="398" transform="rotate(-90 584 398)">1/</text>
<text x="649" y="398" transform="rotate(-90 649 398)">3/</text>
<text x="769" y="397">1/</text>
<text x="772" y="399">8</text>
<text x="423" y="404">8</text>
<text x="420" y="409">1/</text>
<text x="423" y="411">8</text>
<text x="330" y="415">9/</text>
<text x="332" y="417">16</text>
<text x="601" y="423">1/</text>
<text x="604" y="425">2</text>
<text x="616" y="423">3/</text>
<text x="619" y="425">4</text>
</g>
<g font-size="4.2">
<text x="780" y="49">1/</text>
<text x="781" y="51">8</text>
<text x="823" y="49">9/</text>
<text x="825" y="51">16</text>
<text x="780" y="56">1/</text>
<text x="781" y="57">4</text>
<text x="780" y="62">1/</text>
<text x="781" y="63">8</text>
<text x="823" y="62">9/</text>
<text x="825" y="63">16</text>
<text x="780" y="68">1/</text>
<text x="781" y="70">8</text>
<text x="775" y="75">3/</text>
<text x="777" y="76">4</text>
<text x="775" y="81">3/</text>
<text x="777" y="82">4</text>
<text x="772" y="87">3/</text>
<text x="774" y="89">4</text>
<text x="823" y="87">7/</text>
<text x="825" y="89">16</text>
<text x="773" y="100">1/</text>
<text x="775" y="101">2</text>
<text x="779" y="100">3/</text>
<text x="781" y="101">4</text>
<text x="772" y="106">3/</text>
<text x="774" y="108">8</text>
<text x="772" y="113">1/</text>
<text x="781" y="113">9/</text>
<text x="823" y="113">7/</text>
<text x="772" y="119">1/</text>
<text x="774" y="114">4</text>
<text x="781" y="119">9/</text>
<text x="783" y="114">16</text>
<text x="823" y="119">7/</text>
<text x="825" y="114">16</text>
<text x="772" y="125">1/</text>
<text x="774" y="121">4</text>
<text x="783" y="121">16</text>
<text x="823" y="125">7/</text>
<text x="825" y="121">16</text>
<text x="774" y="127">4</text>
<text x="825" y="127">16</text>
<text x="772" y="138">1/</text>
<text x="774" y="140">4</text>
<text x="823" y="144">1/</text>
<text x="825" y="146">2</text>
</g>
<g font-size="3.7">
<text x="17" y="551" transform="rotate(-90 17 551)">00:56:12</text>
<text x="17" y="561" transform="rotate(-90 17 561)">2025</text>
<text x="17" y="570" transform="rotate(-90 17 570)">Jun 17</text>
<text x="17" y="593" transform="rotate(-90 17 593)">PRINTED ON</text>
</g>
</svg>
